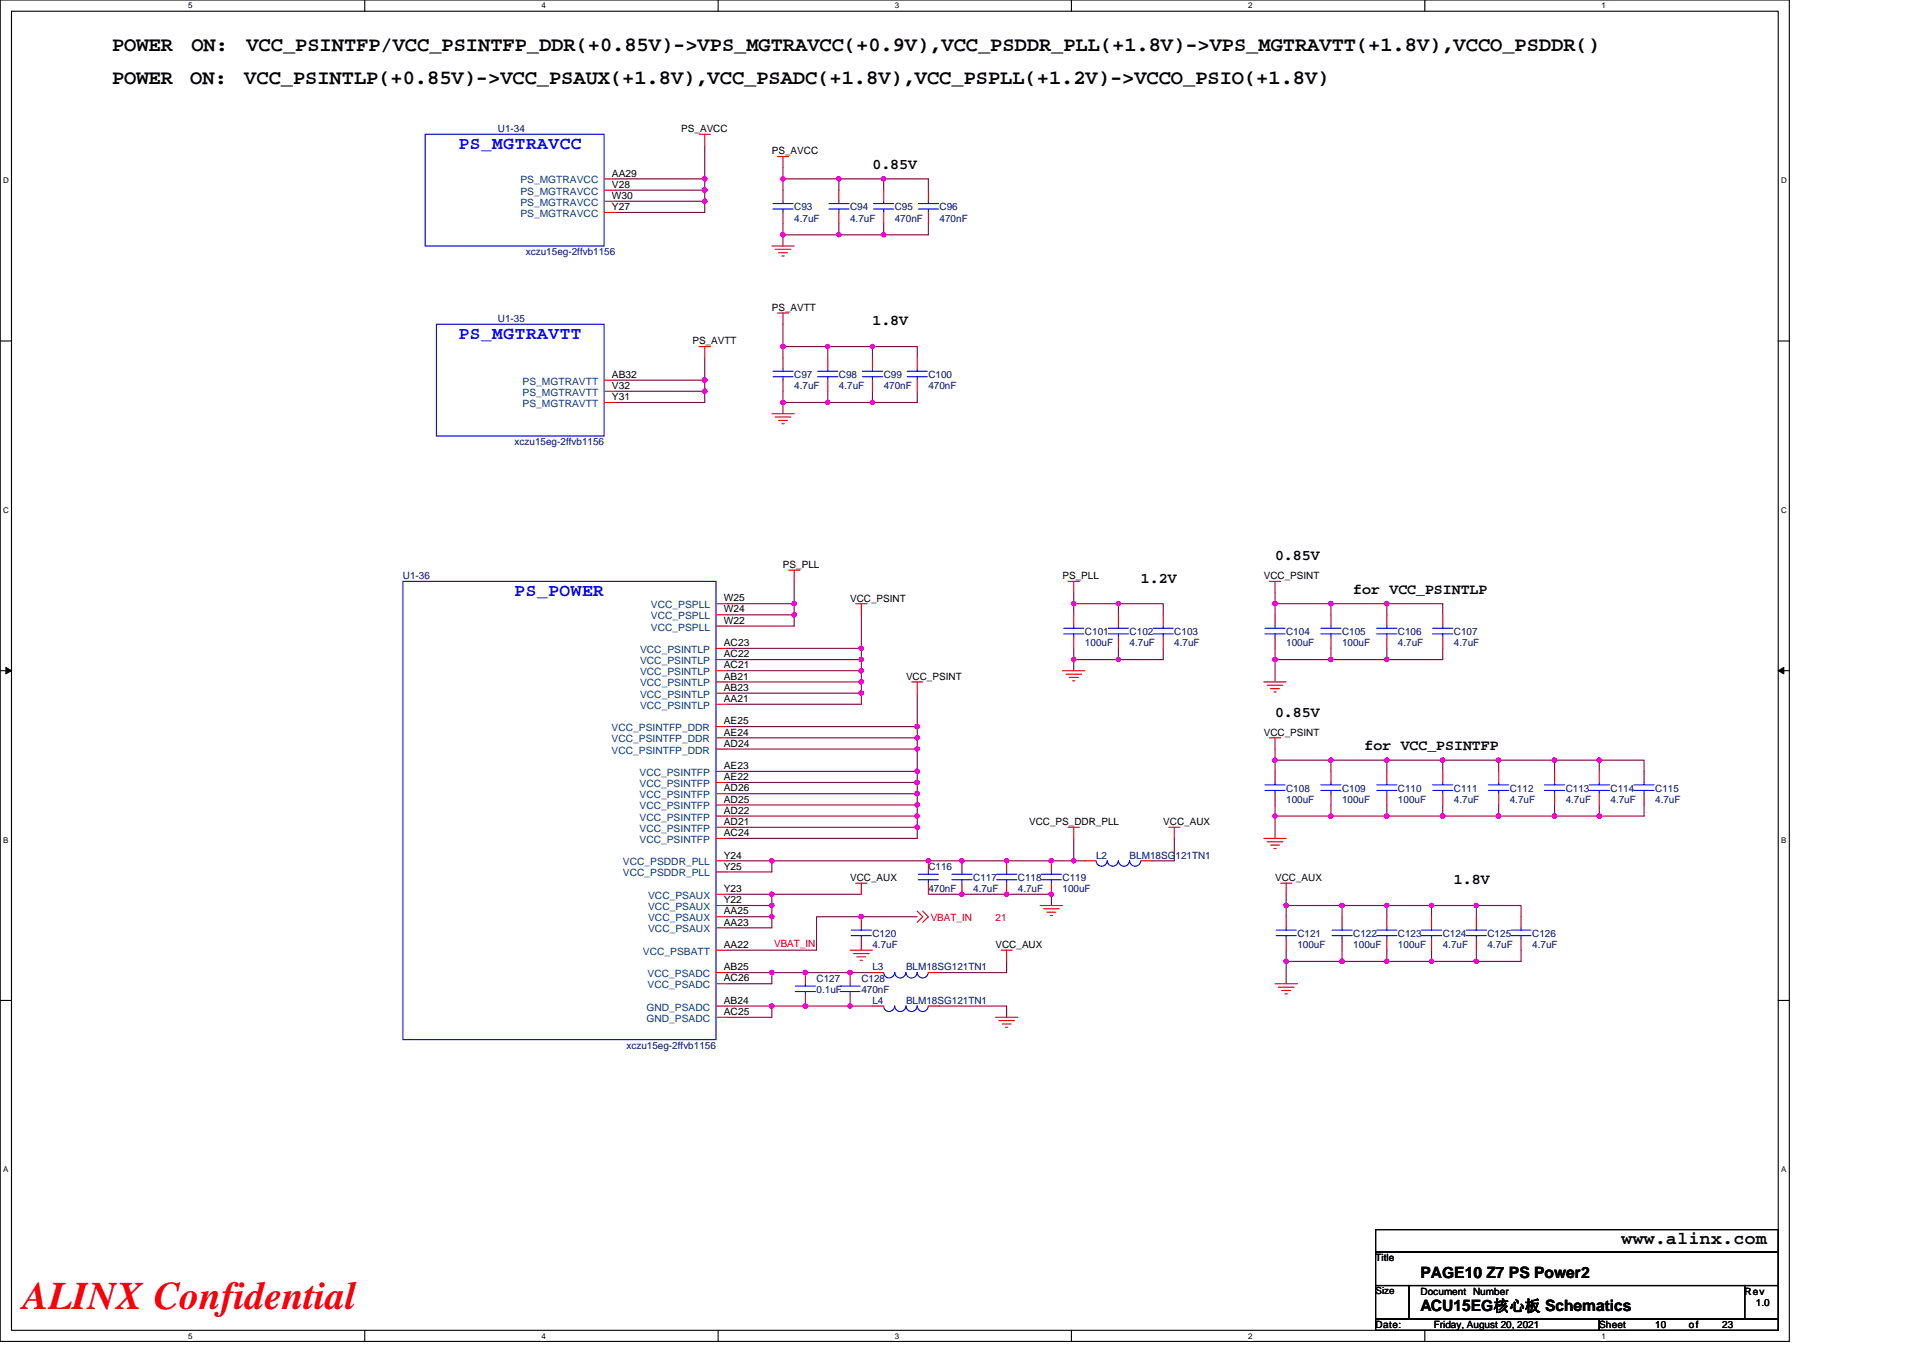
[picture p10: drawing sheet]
<svg xmlns="http://www.w3.org/2000/svg" width="297mm" height="210mm" viewBox="0 0 297 210" stroke-linecap="round" stroke-linejoin="round" font-family="sans-serif">
<path d="M0 0h276.4v207.3h-276.4zM1.8 1.7h272.9v203.8h-272.9z" fill="none" stroke="#000" stroke-width=".17"/>
<g fill="#fff">
<path d="M29.1 .2h.6v1.4h-.6z"/>
<path d="M29.1 205.7h.6v1.4h-.6z"/>
</g>
<path d="M56.3 0v1.7M56.3 205.5v1.8" fill="none" stroke="#000" stroke-width=".17"/>
<g fill="#fff">
<path d="M83.6 .2h.7v1.4h-.7z"/>
<path d="M83.6 205.7h.7v1.4h-.7z"/>
</g>
<path d="M110.9 0v1.7M110.9 205.5v1.8" fill="none" stroke="#000" stroke-width=".17"/>
<g fill="#fff">
<path d="M138.2 .2h.7v1.4h-.7z"/>
<path d="M138.2 205.7h.7v1.4h-.7z"/>
</g>
<path d="M165.5 0v1.7M165.5 205.5v1.8" fill="none" stroke="#000" stroke-width=".17"/>
<g fill="#fff">
<path d="M192.8 .2h.6v1.4h-.6z"/>
<path d="M192.8 205.7h.6v1.4h-.6z"/>
</g>
<path d="M220.1 0v1.7M220.1 205.5v1.8" fill="none" stroke="#000" stroke-width=".17"/>
<g fill="#fff">
<path d="M247.4 .2h.6v1.4h-.6z"/>
<path d="M247.4 205.7h.6v1.4h-.6z"/>
<path d="M.5 27.2h.8v1.4h-.8z"/>
<path d="M275.1 27.2h.9v1.4h-.9z"/>
<path d="M.5 78.1h.8v1.4h-.8z"/>
<path d="M275.1 78.1h.9v1.4h-.9z"/>
</g>
<path d="M0 52.7h1.8M274.7 52.7h1.7" fill="none" stroke="#000" stroke-width=".17"/>
<g fill="#fff">
<path d="M.5 129.1h.8v1.4h-.8z"/>
<path d="M275.1 129.1h.8v1.4h-.8z"/>
</g>
<path d="M0 103.6h1.8M274.7 103.6h1.7" fill="none" stroke="#000" stroke-width=".17"/>
<path d="M.9 103.1l.9 .5-.9 .5zM274.7 103.6l.8-.5v1z" fill="#000" stroke="#000" stroke-width=".15"/>
<g fill="#fff">
<path d="M.5 180h.8v1.4h-.8z"/>
<path d="M275.1 180h.8v1.4h-.8z"/>
</g>
<path d="M0 154.6h1.8M274.7 154.6h1.7M212.5 190h62.2v3.5h-62.2zM212.5 193.5h62.2v5.1h-62.2zM212.5 198.6h5.2v5.2h-5.2zM217.7 198.6h51.8v5.2h-51.8zM269.5 198.6h5.2v5.2h-5.2zM212.5 203.8h34.5v1.7h-34.5zM247 203.8h27.7v1.7h-27.7z" fill="none" stroke="#000" stroke-width=".17"/>
<g fill="none" stroke="#800040" stroke-width=".17">
<path d="M95 29.4h13.9M95 27.6h13.9M95 31.1h13.9M108.9 22.5v5.1M108.9 31.1v1.7h-13.9M108.9 27.6v1.8M108.9 29.4v1.7M120.9 36.3v1.7M120.9 25.9v1.7M120.9 27.6v1.8M120.9 34.5v1.8M120.9 27.6h8.7"/>
<path d="M120.9 36.3h8.7M129.6 36.3h6.9M129.6 27.6h6.9M129.6 27.6v1.8M129.6 34.5v1.8M136.5 27.6h6.9v1.8M136.5 27.6v1.8M136.5 34.5v1.8M143.4 34.5v1.8h-6.9M95 58.7h13.9M108.9 55.3v3.4M108.9 58.7v1.8"/>
<path d="M120.9 53.6h7M120.9 50.1v3.5M120.9 53.6v1.7M127.9 53.6v1.7M127.9 53.6h6.9M134.8 53.6h6.9v1.7M134.8 53.6v1.7M95 60.5h13.9M108.9 60.5v1.7h-13.9M120.9 62.2h13.9M120.9 62.2v1.7M120.9 60.5v1.7"/>
<path d="M127.9 60.5v1.7M134.8 60.5v1.7M141.7 60.5v1.7h-6.9M112.3 93.3h10.4M112.3 95h10.4M122.7 95v1.7h-10.4M122.7 93.3v1.7M122.7 89.8v3.5M133.1 95v5.2M165.9 93.3h6.9v1.7M165.9 93.3v1.7M165.9 91.5v1.8"/>
<path d="M172.8 93.3h6.9v1.7M197 91.5v1.8M197 93.3h8.6M197 93.3v1.7M205.6 93.3h8.6M205.6 93.3v1.7M214.2 93.3v1.7M214.2 93.3h8.7v1.7M112.3 101.9h20.8M112.3 103.6h20.8M112.3 105.4h20.8M112.3 107.1h20.8"/>
<path d="M112.3 100.2h20.8M112.3 119.2h29.4M112.3 112.3h29.4M112.3 114h29.4M112.3 115.7h29.4M133.1 107.1v1.7h-20.8M133.1 100.2v1.7M133.1 105.4v1.7M133.1 103.6v1.8M133.1 101.9v1.7M141.7 119.2v1.7M141.7 115.7v3.5"/>
<path d="M141.7 107.1v8.6M165.9 101.9h6.9M165.9 100.2v1.7M165.9 101.9v1.7M172.8 100.2v1.7M179.7 100.2v1.7h-6.9M197 101.9h8.6M197 117.5h8.6M197 115.7v1.8M197 101.9v3.5M197 100.2v1.7M197 117.5v1.7"/>
<path d="M205.6 101.9h8.6M205.6 117.5h8.6M205.6 117.5v1.7M205.6 100.2v1.7M214.2 117.5h8.7M214.2 100.2v1.7M214.2 117.5v1.7M222.9 117.5h8.6M222.9 117.5v1.7M222.9 100.2v1.7h-8.7M231.5 117.5h8.6v1.7M231.5 117.5v1.7"/>
<path d="M240.1 117.5h6.9v1.7M247 117.5h7v1.7M112.3 133h6.9M112.3 139.9h6.9M112.3 138.2h6.9M112.3 120.9h29.4M112.3 122.6h29.4M112.3 124.4h29.4M112.3 126.1h29.4M112.3 127.8h29.4M119.2 133h46.7M119.2 138.2h13.9"/>
<path d="M119.2 133v1.7h-6.9M119.2 139.9v1.7M119.2 138.2v1.7M141.7 124.4v1.7M141.7 127.8v1.7h-29.4M141.7 122.6v1.8M141.7 126.1v1.7M141.7 120.9v1.7M143.4 138.2h19v1.7M165.9 129.5v3.5M165.9 133h1.7M181.4 129.5v3.5h-3.5"/>
<path d="M197 126.1h8.6M197 126.1v3.4M197 124.4v1.7M198.7 139.9h8.6v1.7M198.7 138.2v1.7M198.7 139.9v1.7M205.6 126.1h8.6M205.6 124.4v1.7M207.3 139.9h6.9M214.2 139.9h6.9M214.2 139.9v1.7M214.2 126.1h8.7"/>
<path d="M214.2 124.4v1.7M221.1 139.9h6.9M221.1 139.9v1.7M222.9 126.1h8.6M222.9 124.4v1.7M228 139.9h6.9v1.7M228 139.9v1.7M231.5 126.1h8.6M231.5 124.4v1.7M240.1 126.1h6.9M240.1 124.4v1.7M247 124.4v1.7"/>
<path d="M254 124.4v1.7h-7M112.3 141.6h6.9M112.3 150.3h6.9M112.3 155.4h6.9M119.2 150.3h15.6M119.2 155.4h15.6M119.2 141.6v1.8h-6.9M119.2 150.3v1.7h-6.9M119.2 155.4v1.8h-6.9M141.7 141.6h-15.6v5.2h-13.8M145.1 155.4h10.4v1.8M155.5 148.5v1.8h-10.4"/>
<path d="M198.7 148.5h8.6M198.7 146.8v1.7M198.7 148.5v3.5M207.3 146.8v1.7M207.3 148.5h6.9M214.2 148.5h6.9M214.2 146.8v1.7M221.1 146.8v1.7M221.1 148.5h6.9M228 146.8v1.7M234.9 146.8v1.7h-6.9"/>
</g>
<g fill="#f0f" stroke="#f0f" stroke-width=".17">
<circle cx="222.8" cy="126.1" r=".34"/>
<circle cx="108.9" cy="29.4" r=".34"/>
<circle cx="108.9" cy="27.6" r=".33"/>
<circle cx="108.9" cy="31.1" r=".34"/>
<circle cx="108.9" cy="60.4" r=".34"/>
<circle cx="108.9" cy="58.7" r=".34"/>
<circle cx="120.9" cy="36.3" r=".33"/>
<circle cx="136.5" cy="27.6" r=".33"/>
<circle cx="136.5" cy="36.3" r=".33"/>
<circle cx="129.6" cy="27.6" r=".33"/>
<circle cx="134.8" cy="53.5" r=".33"/>
<circle cx="134.8" cy="62.2" r=".33"/>
<circle cx="120.9" cy="27.6" r=".33"/>
<circle cx="129.6" cy="36.3" r=".33"/>
<circle cx="120.9" cy="53.5" r=".33"/>
<circle cx="127.8" cy="62.2" r=".33"/>
<circle cx="127.8" cy="53.5" r=".33"/>
<circle cx="120.9" cy="62.2" r=".33"/>
<circle cx="122.7" cy="95" r=".34"/>
<circle cx="122.7" cy="93.3" r=".34"/>
<circle cx="141.7" cy="119.2" r=".34"/>
<circle cx="141.7" cy="120.9" r=".34"/>
<circle cx="141.7" cy="122.6" r=".33"/>
<circle cx="141.7" cy="124.4" r=".34"/>
<circle cx="141.7" cy="126.1" r=".34"/>
<circle cx="141.7" cy="127.8" r=".34"/>
<circle cx="141.7" cy="112.3" r=".34"/>
<circle cx="141.7" cy="114" r=".33"/>
<circle cx="141.7" cy="115.7" r=".34"/>
<circle cx="165.8" cy="133" r=".34"/>
<circle cx="155.5" cy="133" r=".34"/>
<circle cx="119.2" cy="139.9" r=".33"/>
<circle cx="119.2" cy="141.6" r=".34"/>
<circle cx="131.3" cy="150.3" r=".34"/>
<circle cx="131.3" cy="155.4" r=".34"/>
<circle cx="124.4" cy="155.4" r=".34"/>
<circle cx="119.2" cy="155.4" r=".34"/>
<circle cx="205.6" cy="126.1" r=".34"/>
<circle cx="231.5" cy="117.5" r=".34"/>
<circle cx="222.8" cy="117.5" r=".34"/>
<circle cx="214.2" cy="117.5" r=".34"/>
<circle cx="205.6" cy="117.5" r=".34"/>
<circle cx="214.2" cy="101.9" r=".34"/>
<circle cx="196.9" cy="93.3" r=".34"/>
<circle cx="214.2" cy="93.3" r=".34"/>
<circle cx="205.6" cy="93.3" r=".34"/>
<circle cx="196.9" cy="101.9" r=".34"/>
<circle cx="165.8" cy="93.3" r=".34"/>
<circle cx="172.8" cy="101.9" r=".34"/>
<circle cx="165.8" cy="101.9" r=".34"/>
<circle cx="172.8" cy="93.3" r=".34"/>
<circle cx="228" cy="139.9" r=".33"/>
<circle cx="228" cy="148.5" r=".33"/>
<circle cx="221.1" cy="148.5" r=".33"/>
<circle cx="207.3" cy="148.5" r=".33"/>
<circle cx="198.7" cy="148.5" r=".33"/>
<circle cx="198.7" cy="139.9" r=".33"/>
<circle cx="214.2" cy="148.5" r=".33"/>
<circle cx="221.1" cy="139.9" r=".33"/>
<circle cx="214.2" cy="139.9" r=".33"/>
<circle cx="207.3" cy="139.9" r=".33"/>
<circle cx="205.6" cy="101.9" r=".34"/>
<circle cx="214.2" cy="126.1" r=".34"/>
<circle cx="133" cy="101.9" r=".34"/>
<circle cx="133" cy="100.2" r=".34"/>
<circle cx="119.2" cy="138.2" r=".34"/>
<circle cx="133" cy="107.1" r=".34"/>
<circle cx="133" cy="105.4" r=".33"/>
<circle cx="133" cy="103.6" r=".34"/>
<circle cx="124.4" cy="150.3" r=".34"/>
<circle cx="119.2" cy="150.3" r=".34"/>
<circle cx="162.4" cy="133" r=".34"/>
<circle cx="143.4" cy="133" r=".34"/>
<circle cx="119.2" cy="133" r=".34"/>
<circle cx="148.6" cy="138.2" r=".34"/>
<circle cx="148.6" cy="133" r=".34"/>
<circle cx="162.4" cy="138.2" r=".34"/>
<circle cx="155.5" cy="138.2" r=".34"/>
<circle cx="231.5" cy="126.1" r=".34"/>
<circle cx="196.9" cy="126.1" r=".34"/>
<circle cx="196.9" cy="117.5" r=".34"/>
<circle cx="247" cy="117.5" r=".34"/>
<circle cx="240.1" cy="117.5" r=".34"/>
<circle cx="247" cy="126.1" r=".34"/>
<circle cx="240.1" cy="126.1" r=".34"/>
<circle cx="133" cy="141.6" r=".34"/>
</g>
<g fill="none" stroke="#f00" stroke-width=".17">
<path d="M93.3 27.6h1.7M93.3 32.8h1.7M93.3 29.4h1.7M93.3 31.1h1.7M108 20.7h1.7M108.9 20.7v1.8M119.2 38h3.5M119.7 38.5h2.5M120.1 24.2h1.7M120.3 39.1h1.3M120.8 39.6h.3M120.9 29.4v1.7"/>
<path d="M120.9 32.8v1.7M120.9 24.2v1.7M129.6 29.4v1.7M129.6 32.8v1.7M136.5 29.4v1.7M136.5 32.8v1.7M143.4 29.4v1.7M143.4 32.8v1.7M93.3 58.7h1.7M108 53.6h1.7M108.9 53.6v1.7M120.1 48.4h1.7"/>
<path d="M120.9 48.4v1.7M120.9 55.3v1.7M120.9 58.7v1.8M127.9 55.3v1.7M127.9 58.7v1.8M134.8 55.3v1.7M134.8 58.7v1.8M141.7 55.3v1.7M141.7 58.7v1.8M93.3 60.5h1.7M93.3 62.2h1.7M119.2 63.9h3.5"/>
<path d="M119.7 64.4h2.5M120.3 65h1.3M120.8 65.5h.3M110.6 95h1.7M110.6 93.3h1.7M110.6 96.7h1.7M121.8 88.1h1.7M122.7 88.1v1.7M132.2 93.3h1.7M133.1 93.3v1.7M165 89.8h1.7M165.9 89.8v1.7"/>
<path d="M165.9 95v1.7M165.9 98.5v1.7M172.8 95v1.7M172.8 98.5v1.7M179.7 95v1.7M179.7 98.5v1.7M196.1 89.8h1.7M197 89.8v1.7M197 95v1.7M197 98.5v1.7M205.6 95v1.7M205.6 98.5v1.7"/>
<path d="M214.2 95v1.7M214.2 98.5v1.7M222.9 95v1.7M222.9 98.5v1.7M110.6 103.6h1.7M110.6 101.9h1.7M110.6 100.2h1.7M110.6 105.4h1.7M110.6 108.8h1.7M110.6 107.1h1.7M110.6 119.2h1.7M110.6 115.7h1.7"/>
<path d="M110.6 114h1.7M110.6 112.3h1.7M140.8 105.4h1.7M141.7 105.4v1.7M164.1 103.6h3.5M164.7 104.2h2.4M165.2 104.7h1.4M165.7 105.2h.3M195.2 105.4h3.5M195.7 105.9h2.5M196.1 114h1.7M196.3 106.4h1.3"/>
<path d="M196.8 106.9h.3M197 114v1.7M197 119.2v1.7M205.6 119.2v1.7M214.2 119.2v1.7M222.9 119.2v1.7M231.5 119.2v1.7M240.1 119.2v1.7M247 119.2v1.7M254 119.2v1.7M110.6 129.5h1.7M110.6 127.8h1.7"/>
<path d="M110.6 126.1h1.7M110.6 124.4h1.7M110.6 122.6h1.7M110.6 120.9h1.7M110.6 139.9h1.7M110.6 138.2h1.7M110.6 133h1.7M110.6 134.7h1.7M132.2 136.5h1.7M133.1 136.5v1.7M143.4 133v1.7M143.4 136.5v1.7"/>
<path d="M148.6 133v1.7M148.6 136.5v1.7M155.5 133v1.7M155.5 136.5v1.7M160.7 139.9h3.4M162.4 133v1.7M162.4 136.5v1.7M165 127.8h1.7M165.9 127.8v1.7M167.6 133h1.7M176.2 133h1.7M180.5 127.8h1.8"/>
<path d="M181.4 127.8v1.7M195.2 129.5h3.5M195.7 130.1h2.5M196.3 130.6h1.3M196.8 131.1h.3M197 122.6v1.8M197.8 136.5h1.7M198.7 136.5v1.7M205.6 122.6v1.8M214.2 122.6v1.8M222.9 122.6v1.8M231.5 122.6v1.8"/>
<path d="M240.1 122.6v1.8M247 122.6v1.8M254 122.6v1.8M110.6 143.4h1.7M110.6 141.6h1.7M110.6 146.8h1.7M110.6 155.4h1.7M110.6 150.3h1.7M110.6 157.2h1.7M110.6 152h1.7M124.4 150.3v1.7M124.4 153.7v1.7"/>
<path d="M131.3 146.8h3.5M131.3 150.3v1.7M131.3 153.7v1.7M131.8 147.3h2.5M132.4 147.8h1.3M132.9 148.4h.3M133.1 141.6v1.8M133.1 145.1v1.7M134.8 150.3h1.7M134.8 155.4h1.7M141.7 140.8l.8 .8-.8 .9M142.5 140.8l.9 .8-.9 .9"/>
<path d="M143.4 150.3h1.7M143.4 155.4h1.7M153.8 157.2h3.4M154.3 157.7h2.4M154.6 146.8h1.8M154.8 158.2h1.4M155.3 158.7h.4M155.5 146.8v1.7M161.2 140.4h2.4M161.7 140.9h1.4M162.2 141.5h.4M197 152h3.4"/>
<path d="M197.5 152.5h2.4M198 153h1.4M198.5 153.6h.4M198.7 141.6v1.8M198.7 145.1v1.7M207.3 141.6v1.8M207.3 145.1v1.7M214.2 141.6v1.8M214.2 145.1v1.7M221.1 141.6v1.8M221.1 145.1v1.7M228 141.6v1.8"/>
<path d="M228 145.1v1.7M234.9 141.6v1.8M234.9 145.1v1.7"/>
</g>
<g fill="none" stroke="#00f" stroke-width=".17">
<path d="M65.7 20.7h27.6v17.3h-27.6zM119.4 32.3h3.1M119.4 31.5h3.1M120.9 31.1v.4M120.9 32.3v.5M128 32.3h3.1M128 31.5h3.1M129.6 31.1v.4M129.6 32.3v.5M134.9 32.3h3.1M134.9 31.5h3.1M136.5 31.1v.4"/>
<path d="M136.5 32.3v.5M141.9 32.3h3.1M141.9 31.5h3.1M143.4 31.1v.4M143.4 32.3v.5M67.4 50.1h25.9v17.3h-25.9zM119.4 58.2h3.1M119.4 57.4h3.1M120.9 57v.4M120.9 58.2v.5M126.3 58.2h3.1M126.3 57.4h3.1"/>
<path d="M127.9 57v.4M127.9 58.2v.5M133.2 58.2h3.1M133.2 57.4h3.1M134.8 57v.4M134.8 58.2v.5M140.1 58.2h3.1M140.1 57.4h3.1M141.7 57v.4M141.7 58.2v.5M62.2 89.8h48.4v70.8h-48.4zM164.3 97.9h3.1"/>
<path d="M164.3 97.1h3.1M165.9 96.7v.4M165.9 97.9v.6M171.2 97.9h3.1M171.2 97.1h3.1M172.8 96.7v.4M172.8 97.9v.6M178.1 97.9h3.1M178.1 97.1h3.1M179.7 96.7v.4M179.7 97.9v.6M195.4 97.9h3.1"/>
<path d="M195.4 97.1h3.1M197 96.7v.4M197 97.9v.6M204 97.9h3.1M204 97.1h3.1M205.6 96.7v.4M205.6 97.9v.6M212.7 97.9h3.1M212.7 97.1h3.1M214.2 96.7v.4M214.2 97.9v.6M221.3 97.9h3.1"/>
<path d="M221.3 97.1h3.1M222.9 96.7v.4M222.9 97.9v.6M141.9 135.9h3.1M141.9 135.1h3.1M143.4 134.7v.4M143.4 135.9v.6M147 135.9h3.1M147 135.1h3.1M148.6 134.7v.4M148.6 135.9v.6M153.9 135.9h3.2"/>
<path d="M153.9 135.1h3.2M155.5 134.7v.4M155.5 135.9v.6M160.8 135.9h3.2M160.8 135.1h3.2M162.4 134.7v.4M162.4 135.9v.6M172.7 133a.85 .85 0 0 1-.8 .8 .85 .85 0 0 1-.9-.8 .87 .87 0 0 1-.8 .8 .87 .87 0 0 1-.9-.8M174.5 133a.86 .86 0 0 1-.9 .8 .86 .86 0 0 1-.8-.8M176.2 133a.86 .86 0 0 1-.8 .8 .86 .86 0 0 1-.9-.8M195.4 122.1h3.1M195.4 121.3h3.1"/>
<path d="M197 120.9v.4M197 122.1v.5M204 122.1h3.1M204 121.3h3.1M205.6 120.9v.4M205.6 122.1v.5M212.7 122.1h3.1M212.7 121.3h3.1M214.2 120.9v.4M214.2 122.1v.5M221.3 122.1h3.1M221.3 121.3h3.1"/>
<path d="M222.9 120.9v.4M222.9 122.1v.5M229.9 122.1h3.1M229.9 121.3h3.1M231.5 120.9v.4M231.5 122.1v.5M238.6 122.1h3.1M238.6 121.3h3.1M240.1 120.9v.4M240.1 122.1v.5M245.5 122.1h3.1M245.5 121.3h3.1"/>
<path d="M247 120.9v.4M247 122.1v.5M252.4 122.1h3.1M252.4 121.3h3.1M254 120.9v.4M254 122.1v.5M122.8 153.2h3.2M122.8 152.4h3.2M124.4 152v.4M124.4 153.2v.5M129.8 153.2h3.1M129.8 152.4h3.1"/>
<path d="M131.3 152v.4M131.3 153.2v.5M131.5 144.6h3.1M131.5 143.7h3.1M133.1 143.4v.3M133.1 144.6v.5M136.5 150.3a.85 .85 0 0 0 .8 .8 .85 .85 0 0 0 .9-.8 .87 .87 0 0 0 .9 .8 .87 .87 0 0 0 .8-.8 .87 .87 0 0 0 .9 .8 .87 .87 0 0 0 .9-.8 .86 .86 0 0 0 .8 .8 .86 .86 0 0 0 .9-.8M136.5 155.4a.85 .85 0 0 0 .8 .9 .85 .85 0 0 0 .9-.9 .87 .87 0 0 0 .9 .9 .87 .87 0 0 0 .8-.9 .87 .87 0 0 0 .9 .9 .87 .87 0 0 0 .9-.9 .86 .86 0 0 0 .8 .9 .86 .86 0 0 0 .9-.9M197.1 144.6h3.1M197.1 143.7h3.1M198.7 143.4v.3M198.7 144.6v.5"/>
<path d="M205.8 144.6h3.1M205.8 143.7h3.1M207.3 143.4v.3M207.3 144.6v.5M212.7 144.6h3.1M212.7 143.7h3.1M214.2 143.4v.3M214.2 144.6v.5M219.6 144.6h3.1M219.6 143.7h3.1M221.1 143.4v.3M221.1 144.6v.5"/>
<path d="M226.5 144.6h3.1M226.5 143.7h3.1M228 143.4v.3M228 144.6v.5M233.4 144.6h3.1M233.4 143.7h3.1M234.9 143.4v.3M234.9 144.6v.5"/>
</g>
<text font-size="6" fill="#f00" x="3.5" y="202.3">ALINX Confidential</text>
<g font-size="3.2">
<text x="17.3" y="7.8">POWER</text>
<text x="29.6" y="7.8">ON:</text>
<text x="38.1" y="7.8">VCC_PSINTFP/VCC_PSINTFP_DDR(+0.85V)-&gt;VPS_MGTRAVCC(+0.9V),VCC_PSDDR_PLL(+1.8V)-&gt;VPS_MGTRAVTT(+1.8V),VCCO_PSDDR()</text>
<text x="17.3" y="13">POWER</text>
<text x="29.4" y="13">ON:</text>
<text x="37.7" y="13">VCC_PSINTLP(+0.85V)-&gt;VCC_PSAUX(+1.8V),VCC_PSADC(+1.8V),VCC_PSPLL(+1.2V)-&gt;VCCO_PSIO(+1.8V)</text>
</g>
<g font-size="2.8" fill="#00f">
<text x="70.9" y="23">PS_MGTRAVCC</text>
<text x="70.9" y="52.4">PS_MGTRAVTT</text>
<text x="79.5" y="92.1">PS_POWER</text>
</g>
<text font-size="2.8" x="250.5" y="192.3">www.alinx.com</text>
<g font-size="2.4">
<text x="219.4" y="197.4">PAGE10 Z7 PS Power2</text>
<text x="219.4" y="202.6">ACU15EG核心板 Schematics</text>
</g>
<g font-size="2.3">
<text x="134.8" y="26.1">0.85V</text>
<text x="134.8" y="50.3">1.8V</text>
<text x="197" y="86.6">0.85V</text>
<text x="176.2" y="90">1.2V</text>
<text x="209" y="91.8">for VCC_PSINTLP</text>
<text x="197" y="110.7">0.85V</text>
<text x="210.8" y="115.9">for VCC_PSINTFP</text>
<text x="224.6" y="136.7">1.8V</text>
</g>
<g font-size="1.5" fill="#000080">
<text x="76.9" y="20.4">U1-34</text>
<text x="122.7" y="32.5">C93</text>
<text x="122.7" y="34.2">4.7uF</text>
<text x="131.3" y="32.5">C94</text>
<text x="131.3" y="34.2">4.7uF</text>
<text x="138.2" y="32.5">C95</text>
<text x="138.2" y="34.2">470nF</text>
<text x="145.1" y="32.5">C96</text>
<text x="145.1" y="34.2">470nF</text>
<text x="81.2" y="39.4">xczu15eg-2ffvb1156</text>
<text x="76.9" y="49.8">U1-35</text>
<text x="122.7" y="58.4">C97</text>
<text x="129.6" y="58.4">C98</text>
<text x="136.5" y="58.4">C99</text>
<text x="143.4" y="58.4">C100</text>
<text x="122.7" y="60.1">4.7uF</text>
<text x="129.6" y="60.1">4.7uF</text>
<text x="136.5" y="60.1">470nF</text>
<text x="143.4" y="60.1">470nF</text>
<text x="79.5" y="68.8">xczu15eg-2ffvb1156</text>
<text x="62.2" y="89.5">U1-36</text>
<text x="167.6" y="98.1">C101</text>
<text x="167.6" y="99.9">100uF</text>
<text x="174.5" y="98.1">C102</text>
<text x="174.5" y="99.9">4.7uF</text>
<text x="181.4" y="98.1">C103</text>
<text x="181.4" y="99.9">4.7uF</text>
<text x="198.7" y="98.1">C104</text>
<text x="198.7" y="99.9">100uF</text>
<text x="207.3" y="98.1">C105</text>
<text x="207.3" y="99.9">100uF</text>
<text x="215.9" y="98.1">C106</text>
<text x="215.9" y="99.9">4.7uF</text>
<text x="224.6" y="98.1">C107</text>
<text x="224.6" y="99.9">4.7uF</text>
<text x="198.7" y="122.3">C108</text>
<text x="198.7" y="124">100uF</text>
<text x="207.3" y="122.3">C109</text>
<text x="207.3" y="124">100uF</text>
<text x="215.9" y="122.3">C110</text>
<text x="215.9" y="124">100uF</text>
<text x="224.6" y="122.3">C111</text>
<text x="224.6" y="124">4.7uF</text>
<text x="233.2" y="122.3">C112</text>
<text x="233.2" y="124">4.7uF</text>
<text x="241.8" y="122.3">C113</text>
<text x="241.8" y="124">4.7uF</text>
<text x="248.8" y="122.3">C114</text>
<text x="248.8" y="124">4.7uF</text>
<text x="255.7" y="122.3">C115</text>
<text x="255.7" y="124">4.7uF</text>
<text x="143.4" y="134.4">C116</text>
<text x="143.4" y="137.9">470nF</text>
<text x="150.3" y="136.1">C117</text>
<text x="150.3" y="137.9">4.7uF</text>
<text x="157.2" y="136.1">C118</text>
<text x="157.2" y="137.9">4.7uF</text>
<text x="164.1" y="136.1">C119</text>
<text x="164.1" y="137.9">100uF</text>
<text x="169.3" y="132.7">L2</text>
<text x="174.5" y="132.7">BLM18SG121TN1</text>
<text x="134.8" y="144.8">C120</text>
<text x="134.8" y="146.5">4.7uF</text>
<text x="134.8" y="149.9">L3</text>
<text x="140" y="149.9">BLM18SG121TN1</text>
<text x="200.4" y="144.8">C121</text>
<text x="200.4" y="146.5">100uF</text>
<text x="209" y="144.8">C122</text>
<text x="209" y="146.5">100uF</text>
<text x="215.9" y="144.8">C123</text>
<text x="215.9" y="146.5">100uF</text>
<text x="222.9" y="144.8">C124</text>
<text x="222.9" y="146.5">4.7uF</text>
<text x="229.8" y="144.8">C125</text>
<text x="229.8" y="146.5">4.7uF</text>
<text x="236.7" y="144.8">C126</text>
<text x="236.7" y="146.5">4.7uF</text>
<text x="126.1" y="151.7">C127</text>
<text x="126.1" y="153.4">0.1uF</text>
<text x="133.1" y="151.7">C128</text>
<text x="133.1" y="153.4">470nF</text>
<text x="134.8" y="155.1">L4</text>
<text x="140" y="155.1">BLM18SG121TN1</text>
<text x="96.8" y="162">xczu15eg-2ffvb1156</text>
</g>
<g font-size="1.5">
<text x="105.2" y="20.4">PS_AVCC</text>
<text x="119.2" y="23.9">PS_AVCC</text>
<text x="94.5" y="27.3">AA29</text>
<text x="94.5" y="29">V28</text>
<text x="94.5" y="32.5">Y27</text>
<text x="94.5" y="30.7">W30</text>
<text x="107" y="53.2">PS_AVTT</text>
<text x="119.2" y="48">PS_AVTT</text>
<text x="94.5" y="58.4">AB32</text>
<text x="94.5" y="60.1">V32</text>
<text x="94.5" y="61.8">Y31</text>
<text x="120.9" y="87.8">PS_PLL</text>
<text x="164.1" y="89.5">PS_PLL</text>
<text x="195.2" y="89.5">VCC_PSINT</text>
<text x="111.8" y="94.6">W24</text>
<text x="111.8" y="92.9">W25</text>
<text x="131.3" y="92.9">VCC_PSINT</text>
<text x="111.8" y="101.6">AC22</text>
<text x="111.8" y="99.8">AC23</text>
<text x="111.8" y="96.4">W22</text>
<text x="111.8" y="103.3">AC21</text>
<text x="111.8" y="105">AB21</text>
<text x="111.8" y="106.7">AB23</text>
<text x="140" y="105">VCC_PSINT</text>
<text x="111.8" y="108.5">AA21</text>
<text x="111.8" y="113.6">AE24</text>
<text x="111.8" y="111.9">AE25</text>
<text x="195.2" y="113.7">VCC_PSINT</text>
<text x="111.8" y="118.8">AE23</text>
<text x="111.8" y="115.4">AD24</text>
<text x="111.8" y="125.7">AD22</text>
<text x="111.8" y="124">AD25</text>
<text x="111.8" y="122.3">AD26</text>
<text x="111.8" y="120.5">AE22</text>
<text x="111.8" y="129.2">AC24</text>
<text x="111.8" y="127.5">AD21</text>
<text x="159" y="127.5">VCC_PS_DDR_PLL</text>
<text x="179.7" y="127.5">VCC_AUX</text>
<text x="111.8" y="137.8">Y23</text>
<text x="111.8" y="132.7">Y24</text>
<text x="111.8" y="134.4">Y25</text>
<text x="131.3" y="136.1">VCC_AUX</text>
<text x="197" y="136.1">VCC_AUX</text>
<text x="111.8" y="139.6">Y22</text>
<text x="111.8" y="143">AA23</text>
<text x="111.8" y="141.3">AA25</text>
<text x="111.8" y="146.5">AA22</text>
<text x="111.8" y="149.9">AB25</text>
<text x="153.8" y="146.5">VCC_AUX</text>
<text x="111.8" y="155.1">AB24</text>
<text x="111.8" y="151.6">AC26</text>
<text x="111.8" y="156.8">AC25</text>
<text x="212.5" y="194.9">Title</text>
<text x="212.5" y="200">Size</text>
<text x="219.4" y="200">Document Number</text>
<text x="269.5" y="200">Rev</text>
<text x="271.2" y="201.8">1.0</text>
<text x="212.5" y="205.2">Date:</text>
<text x="221.5" y="205.2">Friday, August 20, 2021</text>
<text x="247" y="205.2">Sheet</text>
<text x="255.7" y="205.2">10</text>
<text x="260.9" y="205.2">of</text>
<text x="266" y="205.2">23</text>
</g>
<g font-size="1.5" fill="#004080">
<text x="80.4" y="28.3">PS_MGTRAVCC</text>
<text x="80.4" y="33.5">PS_MGTRAVCC</text>
<text x="80.4" y="30.1">PS_MGTRAVCC</text>
<text x="80.4" y="31.8">PS_MGTRAVCC</text>
<text x="80.7" y="59.4">PS_MGTRAVTT</text>
<text x="80.7" y="61.2">PS_MGTRAVTT</text>
<text x="80.7" y="62.9">PS_MGTRAVTT</text>
<text x="100.5" y="95.7">VCC_PSPLL</text>
<text x="100.5" y="94">VCC_PSPLL</text>
<text x="98.9" y="100.9">VCC_PSINTLP</text>
<text x="100.5" y="97.4">VCC_PSPLL</text>
<text x="98.9" y="104.3">VCC_PSINTLP</text>
<text x="98.9" y="102.6">VCC_PSINTLP</text>
<text x="98.9" y="106.1">VCC_PSINTLP</text>
<text x="98.9" y="107.8">VCC_PSINTLP</text>
<text x="94.5" y="113">VCC_PSINTFP_DDR</text>
<text x="98.9" y="109.5">VCC_PSINTLP</text>
<text x="94.5" y="116.4">VCC_PSINTFP_DDR</text>
<text x="94.5" y="114.7">VCC_PSINTFP_DDR</text>
<text x="98.8" y="119.9">VCC_PSINTFP</text>
<text x="98.8" y="125.1">VCC_PSINTFP</text>
<text x="98.8" y="123.3">VCC_PSINTFP</text>
<text x="98.8" y="121.6">VCC_PSINTFP</text>
<text x="98.8" y="130.2">VCC_PSINTFP</text>
<text x="98.8" y="128.5">VCC_PSINTFP</text>
<text x="98.8" y="126.8">VCC_PSINTFP</text>
<text x="96.2" y="133.7">VCC_PSDDR_PLL</text>
<text x="96.2" y="135.4">VCC_PSDDR_PLL</text>
<text x="100.1" y="140.6">VCC_PSAUX</text>
<text x="100.1" y="138.9">VCC_PSAUX</text>
<text x="100.1" y="142.3">VCC_PSAUX</text>
<text x="99.3" y="147.5">VCC_PSBATT</text>
<text x="100.1" y="144.1">VCC_PSAUX</text>
<text x="100" y="151">VCC_PSADC</text>
<text x="100" y="152.7">VCC_PSADC</text>
<text x="99.9" y="156.1">GND_PSADC</text>
<text x="99.9" y="157.9">GND_PSADC</text>
</g>
<g font-size="1.5" fill="#f00">
<text x="143.8" y="142.3">VBAT_IN</text>
<text x="153.8" y="142.3">21</text>
<text x="119.6" y="146.3">VBAT_IN</text>
</g>
<g font-size="1.2">
<text x="29.1" y="1.3">5</text>
<text x="83.6" y="1.3">4</text>
<text x="138.2" y="1.3">3</text>
<text x="192.8" y="1.3">2</text>
<text x="247.4" y="1.3">1</text>
<text x=".5" y="28.3">D</text>
<text x="275.1" y="28.3">D</text>
<text x=".5" y="79.2">C</text>
<text x="275.1" y="79.2">C</text>
<text x=".5" y="130.2">B</text>
<text x="275.1" y="130.2">B</text>
<text x=".5" y="181.1">A</text>
<text x="275.1" y="181.1">A</text>
<text x="29.1" y="206.8">5</text>
<text x="83.6" y="206.8">4</text>
<text x="138.2" y="206.8">3</text>
<text x="192.8" y="206.8">2</text>
<text x="247.4" y="206.8">1</text>
</g>
</svg>
